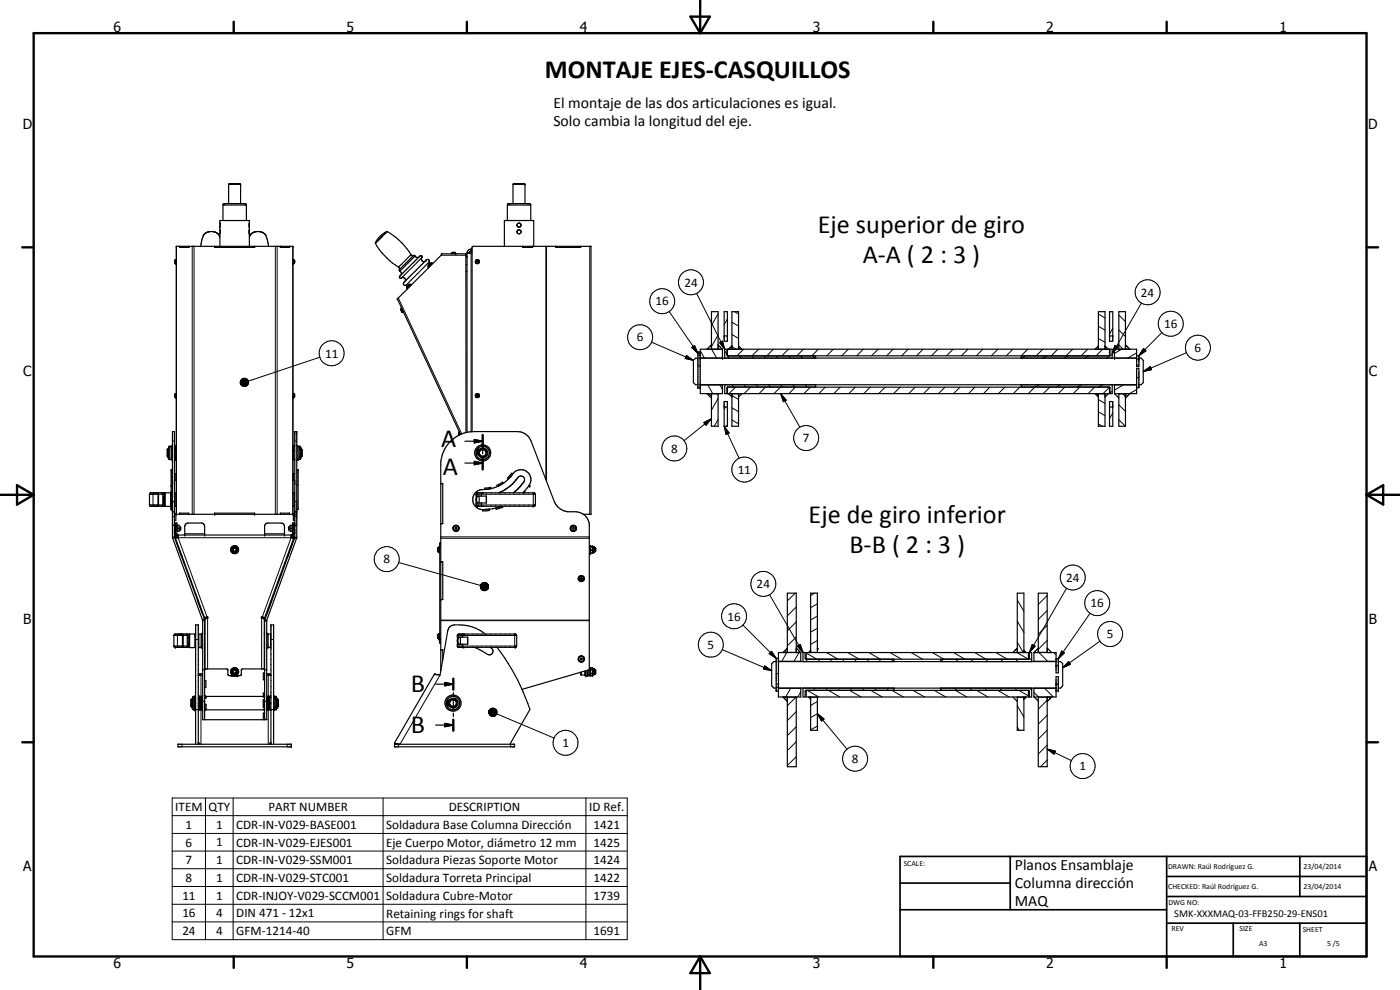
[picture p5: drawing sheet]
<svg xmlns="http://www.w3.org/2000/svg" width="420mm" height="297mm" viewBox="0 0 420 297" stroke-linecap="round" stroke-linejoin="round" font-family="sans-serif">
<g fill="none" stroke="#000" stroke-width=".35">
<path d="M68.6 55.3h3.6M68.6 55.3l.2-.2h3.2l.2 .2M68.6 55.3v5.8M72.2 55.3v5.8M154 55.3h3.6M154 55.3l.2-.2h3.2l.2 .2M154 55.3v5.8M157.6 55.3v5.8M52.7 77.9l-.3 .3v.6l.3 .2M52.9 77.9h-.2v1.2h.2M52.9 73.9h35v80.4h-35zM53.9 73.9v.3h2.8v-.3"/>
<path d="M64.4 73.9v.3h12v-.3M66 73.9v-7.7h8.8v7.7M66 71.2a2.34 2.34 0 0 0-2.2-1.7h-.8a2.66 2.66 0 0 0-2.4 2.4l-.3 2M66.9 66.2v-4.7l.4-.4h6.2l.4 .2v4.9M74.8 70.1h.1M74.8 68.1h.1M74.8 71.2l.4-.8 .7-.6a3.6 3.6 0 0 1 2.9-.1 2.46 2.46 0 0 1 1.4 2.2l.3 2M74.8 69h.1M84.1 73.9v.3h2.8v-.3M87.9 77.9h.2M88.1 77.9l.3 .3-.1 .8h-.2M88.1 77.9v1.2h-.2"/>
<path d="M88.1 77.9h-.2M124.1 76.7l-.6-.2a20.1 20.1 0 0 0-7.5-7 6.4 6.4 0 0 0-3.3 3.6 24.7 24.7 0 0 0 7.2 7.5v.2M124.1 76.7l-4.2 4.1M124.1 76.7h.1M124.1 76.7l.3-.1a1.06 1.06 0 0 0 1.2 .6M126.1 76.8l.1-.1a.5 .5 0 0 1 .5 .4 .5 .5 0 0 1-.2 .5 .72 .72 0 0 0 .3 .8 .72 .72 0 0 0 .7 0M126.1 76.8l-6.1 6M126.1 76.8h.1M128.9 79.2l-.1-.3a.66 .66 0 0 0 0-.7 .66 .66 0 0 0-.6-.3l-6.8 6.7a.56 .56 0 0 0-.3 .5 .56 .56 0 0 0 .3 .5l1.1 .1M129.7 79l-.5-.1-.3 .3-.4 .5 .1 .4M129.9 79.1l-.1-.1-1.2 1.2M132.5 76.2l-13.3 13.5 19 40.6"/>
<path d="M132.5 76.2h7.3l.1 53.6M132.5 76.2h.1M135.4 76.2h1.4M135.5 76.1l.2-.4h.8l.2 .4M139.8 76.5l.4 .5M140.2 75.9h1.5M140.2 75.9v53.8M141.4 74.8h.3M141.4 75.4h.3M141.4 74.8v.6M141.4 74.8l-.8 .2-.4 .9M141.4 75.4l-.4 .1-.3 .4"/>
<path d="M142.9 79a.63 .63 0 0 1 0-1 .63 .63 0 0 1 1 .4 .63 .63 0 0 1-.7 .7l-.2-.1M142.9 79h.1M143 79h.1M143.1 78.3h.2l.1 .4h-.2zM151.4 73.9v-7.7h8.8v7.7M152.3 66.2v-4.7l.4-.4h6.2l.3 .2 .1 4.9M155.4 67.1h.1M156.8 73.9v.3h3v-.3M166.7 73.9v.3h7.6v-.3M166.8 73.9v.3M174.2 73.9v.3M119.8 80.9v.3a.99 .99 0 0 1 .6 1.3"/>
<path d="M119.9 80.8l-.1 .1M120 82.8l-.1 .5 .2 .2a1.03 1.03 0 0 1 1.6 .4l-.1 .4M120 82.8h.1M120.5 92.6a.65 .65 0 0 0 .4 1M120.5 92.4l.5 1.2M120.9 93.6h.1M121 93.6l.1 .1M122.2 86.6h.1M122.2 86.6v.1M122.2 86.5v.1M122.2 85.9v.6M122.2 85.9h.1"/>
<path d="M122.7 85.4h.1M122.7 85.4l-.5 .5M122.8 85.4h.5M123.4 85.3l-1.2 1.2M123.4 85.3h.1M123.4 85.3l.1 .1M128.5 80.2h.1M128.5 80.2l.1 .1M139.8 81.4h.4M217.3 93.5h1v8.9h-1zM333 93.5h1v8.9h-1zM52.7 118.1v1.2h.2"/>
<path d="M52.7 118.1l-.3 .3v.6l.3 .3M52.7 118.1h.2M87.9 118.1l.5 .3v.6l-.3 .3M88.1 118.1v1.2h-.2M142.9 119.1a.6 .6 0 0 1-.1-.8 .6 .6 0 0 1 .8-.1 .63 .63 0 0 1 .2 .8 .63 .63 0 0 1-.8 .3M142.9 119.2h.1M142.9 119.2l.1 .1M143 119.2v.1M143.1 118.5l.4 .2-.1 .2h-.2zM143.4 118.1a.6 .6 0 0 0-.7 .4 .6 .6 0 0 0 .2 .7M143.5 118.2a.57 .57 0 0 1 .3 .8 .57 .57 0 0 1-.9 .1M209.5 107.4h-.7l-.7 .7v6.7l.7 .6h.7"/>
<path d="M209.5 109.8h.6M209.5 106h.6M209.5 106.6h.6M210.1 107.6h.1M210.1 115.3h.1M210.1 105.6h-.6v10.9h.6M210.2 107.4h130.9M210.2 115.5h130.9M212.2 118.1l1.3 1.4M213.5 118.1v9.8h2v-9.8M213.5 118.2h2M213.5 104.8v-11.3h2v11.3"/>
<path d="M213.5 103.5l-1.3 1.3M215.5 103.5l1.3 1.3M216.8 104.8h-6.6v13.3h6.6v-2.7M216.8 104.8v2.6M217.3 100.8h1M217.5 107.4v-2.6h.7v1.7l.3 .3h26.1l.2 .6M217.5 115.4v2.7h.7v-1.6l.2-.4M218.3 104.8h114.7v2h-114.7zM218.3 116.2h114.7v1.9h-114.7zM218.6 118.1l1.1 1M219.7 118.1v9.8h1.9v-9.8M219.7 118.2h1.9"/>
<path d="M219.7 104.8v-11.3h1.9v11.3M219.7 103.8l-1.1 1M221.6 103.8l1.1 1M222.7 118.1l-1.1 1M244.8 115.4l-.2 .7M306.4 107.4l.3-.6h26.1l.3-.3v-1.7h.7v2.6M306.4 115.4l.3 .7M328.6 118.1l1 1M329.6 118.1v9.8h2v-9.8M329.6 118.2h2M329.6 104.8v-11.3h2v11.3M329.6 103.8l-1 1"/>
<path d="M331.6 103.8l1 1M332.6 118.1l-1 1M333 100.8h1M333.8 115.4v2.7h-.7v-1.6l-.2-.4M334.5 104.8h6.6v5.2h.7v-3.3h-.7M334.5 104.8v2.6M334.5 115.4v2.7M334.5 118.1l1.3 1.3M335.8 118.1v9.8h2v-9.8M335.8 104.8v-11.3h2v11.3M335.8 118.2h2M335.8 103.5l-1.3 1.3"/>
<path d="M337.8 103.5l1.3 1.3M339.1 118.1l-1.3 1.4M341.1 107.6h.1M341.1 115.3h.1M341.1 116.3h.7v-5.7h-.7v7.5h-6.6M341.1 107.7h.7M341.1 113.4h.7M341.1 109.5h.7M341.8 107.4h.7l.6 .7v6.7l-.6 .6h-.7M50.4 134.7h.2M50.4 137.1h.2M50.4 134.7v2.4"/>
<path d="M50.4 134.7l-.2 .2v2l.2 .2M50.7 134.5h-.1v2.8h.1M51.4 133.9h-.7v4h.7M51.4 133.9v4M51.4 137.9l.4 .4M51.8 133.5l-.4 .4M52.4 136.9h.4l-.4 .2M52.4 134.8l.4 .2h-.4M52.4 133.5l.4 .4v4l-.4 .4M52.8 134.7h.1M52.8 137.1h.1M87.9 134.7h.1"/>
<path d="M87.9 137.1h.1M88 133.9h.5M88 133.9v4h.5M88 137.5l.5 .3M88.2 137.9l.3 .2M88.5 135.1l-.5 .2M88.5 133.6l-.5 .3M88.5 133.5l-.5 .4M89.1 133.5l.3 .4M89.4 133.9h.7v4h-.7M89.4 133.9v4M89.4 137.9l-.3 .4"/>
<path d="M90.1 134.5h.1M90.1 134.2h.1v3.2h-.1M90.2 134.7h.3M90.2 137.1h.3M90.5 134.7v2.4M90.5 134.7l.2 .2v2l-.2 .2M137.7 130.2h.1M137.7 129.7h.1M137.8 129.7v.1M137.8 129.8l-.2 .2 .2 .6M137.8 129.8l.3 .6M137.9 129.6l-.2 .1"/>
<path d="M139.5 132.4h5.4M139.5 138.9h5.4M141.7 129.5l.1-55.5 35.6-.1v80.4h-2.4M142.4 131.9l2.5 .5-2.5 .5zM142.4 138.4l2.5 .5-2.5 .5zM143.2 135.9l.2-.1 .1 .3zM143.4 135h.3v.3zM143.7 135.4a1.22 1.22 0 0 0 1 1.8 1.22 1.22 0 0 0 1.2-1.6 1.22 1.22 0 0 0-1.9-.5l-.3 .7M143.8 135.4l-.6-.1 .5-.6a2.48 2.48 0 0 1 2.2 .1 1.5 1.5 0 0 1-.2 2.3 1.5 1.5 0 0 1-2.2-.7l-.4-.2v-.6l.6 .2M144.9 130.5v3.8M144.9 135.1v1.1M144.9 137.1v3.7"/>
<path d="M217.3 120.5h1v7.4h-1zM217.3 122.1h1M333 120.5h1v7.4h-1zM333 122.1h1M47.2 147.9l.4 .2v3.6l-.3 .2M49.1 150.8h.2M49.1 149h.2M49.3 148.2l-.3-.3h-3.8l-.3 .3 .1 3.6 4.1 .1 .2-.3M49.3 148.8h-.2v2.1h.2M51.4 148.1l-.1-.2h-1.8l-.2 .2 .1 3.7 1.8 .1 .2-.2M51.4 145.9l.4 .2M51.4 151l.4 .4"/>
<path d="M51.4 152.4l.4 .4M51.4 148.8l.4 .3M51.7 152.8h-.3l.4 .4M51.8 153.5h.6M51.8 151.8h-.4l.4 .4M51.8 140.9h-.4v12l.4 .4M51.8 145.7h-.4l.4 .2M51.8 150h-.4l.4 .4M51.8 147.4h-.4l.4 .3M52.4 154.1h.4v2h-.4M52.4 142.1h.5M52.4 158.1h.3"/>
<path d="M52.4 158.9h.3M52.4 149.1h.1M52.4 150.7h.1M52.4 148.1h.1M52.8 142.1v2h-.4M52.9 147.9h-.4v4h.4M53.1 157.6h.7v1.8h-.7M53.1 157.9v1.3M53.1 159.1h.1M53.1 157.9h.1M53.2 158.5h.6M53.8 158.1h.3"/>
<path d="M53.8 158.9h.3M53.9 154.3v-.3h2.8v.3M54.1 158.1v.8M64.4 154.3v-.3h12v.3M84.1 154.3v-.3h2.8v.3M86.7 158.1h.4M86.7 158.9h.4M86.7 158.1v.8M87.1 158.5h.6M87.7 159.1h.1M87.7 157.9h.1M87.8 157.6h-.7v1.8h.7"/>
<path d="M87.8 157.9v1.3M87.9 147.9h.4v4h-.4M87.9 142.1h.6M88 142.1v2h.5M88.2 158.1h.3M88.2 158.9h.3M88.3 150.1h.2M88.3 148.1h.2M88.5 153.5h.6M88.5 154.1h-.5v2h.5M89.1 140.9h.3v12h-.3M132.3 145.1h.6v12h-.6"/>
<path d="M136.7 158.3l.4 .2v.2l-.5-.1zM143 148l17.3-.1 .4 .4v3.2l-.3 .4h-17.2l-.3-.4v-.6h3.1v-2.1h-3.1zM143.1 148.8l-.3 .9 .3 1.2M143.8 148.8v2.1M144.5 151.9h.7M145.4 146.5l1.9-.3 .1 .4-2 .3zM146 148.8v2.1M146.8 152.8l-1.9 .1M146.8 152.8l.1 .4-1 .1h-1v-.4M149.6 145.8l-1.5 .6-2.4 .5a3.1 3.1 0 0 0-3.8 2.5 3.1 3.1 0 0 0 3 3.5M150.8 151.9l.1 .3-2 .6-.1-.4 1.8-.5-3.8 .9M153.6 142l.3 .2-1.3 1.5-.3-.3z"/>
<path d="M153.8 145.2l-2.7 2-1.5 .7M153.8 145.2l1.1-1.3a1.52 1.52 0 0 1 1.6-1.1 1.12 1.12 0 0 1 .8 1.8l-1.9 2.1-1.4 1.2M153.9 142.2a3 3 0 0 1 4.1-.7 3 3 0 0 1 .8 4.2M153.9 142.2l-2.2 2.4-2.4 1.4-.2-.4 1.7-.9 .2 .3-1.1 .7M154.4 144.6l-.6 .6M158.8 145.7l-1.9 2.2 .4-.5 .3 .3-.1 .2M158.8 145.7l.3 .2-.2 .2-.3-.2zM171.9 158.3l.3-.1 .2 .3-.2 .2-.4-.1zM52.4 161.1v-31.6h-.6v31.8l9 24.9v29.7h19.2v-29.8l9.1-24.7v-31.9h-.6l-.1 31.9M52.4 161.1v.2M52.4 160.1h.3M52.4 161.3l9 24.8"/>
<path d="M52.5 161.1v.1M52.6 161.3l8.8 24 .9-.3 .1 .4-.9 .3M52.6 161.3h.6M52.7 160.1v-3.2h.4v3.4l.3 .2h34.1l.3-.4v-3.2h.4v3.2M52.7 160.1l.1 .4M52.8 160.5v.6h-.4M52.8 160.5l.7 .4M52.8 161.2l-.4 .1M53 161.2h.1M53 161.2l-.4 .1M53.2 163.1l1.3 3.8M53.3 161.3h.1"/>
<path d="M53.5 160.5v.8l-.5-.1M54.6 166.9h-.1M55.3 168.7l-.2 .1M55.4 160.5l.1-2.8 .3-.6 .7-.2 4.4 .1 .5 .9v2.6M56.7 172.5l-.2 .1M56.8 173h-.1M57.1 173.7l-.1 .1M57.4 174.4l-.2 .1M58.7 178.1l-.1 .1M69.7 164a1.21 1.21 0 0 1 1.7 .5 1.05 1.05 0 0 1-.6 1.4h-.2a.98 .98 0 0 1-1.1-.5 .98 .98 0 0 1 .1-1.1zM79.4 160.5v-2.8l.4-.6 .6-.2h4l.6 .2 .4 .8v2.6M82.1 178.2l.1 .1"/>
<path d="M83.4 174.5h.2M83.7 173.7l.2 .1M84 173h.2M84.1 172.6l.2 .1M85.5 168.8l.2 .1M86.2 167h.2M87.4 160.5v.8h.8M87.5 161.3h-.1M87.5 163.2l.2 .1M87.7 163.2l-1.4 3.8M87.7 161.3h.5M88 160.5v.8"/>
<path d="M88 160.5l-.6 .4M88.2 160.1l-.2 .4M88.2 160.1h.3M88.2 161.3l-8.8 24h-.1M88.3 161.2v.1M88.4 161.4l-9 25M88.5 161.2h-.5l.4 .2M131.8 164.2l-.5 .4 .1 .9 .4 .2M132 164h-.2v1.9h.2M132.3 168.6h.6v11.3h-.6M132.3 162.9h-.3v30.1h.3M173.7 173.5v.1"/>
<path d="M173.7 173.4v.2M174.1 173a.74 .74 0 0 1 1 .2 .74 .74 0 0 1-.3 1.1 .74 .74 0 0 1-1-.5l-.1-.2M174.1 172.9l-.4 .5M174.1 173l-.3 .3M174.2 173.6l.1 .1M174.3 173.7v.2M174.3 173.7h.4M174.5 172.9l.5 .2 .2 .4M174.7 173.8l-.1-.4h-.3v.5M174.7 173.8l-.4 .1M174.7 173.5v.3M176.9 163.7h.3v2.4h-.3"/>
<path d="M177.2 165.8l.1 .2M177.2 164.8v.5M177.2 165.7l.1 .3M177.2 163.9l.7 .1M177.3 164l-.1 .3M177.3 164h-.1M177.3 166h.5M177.3 165.1h.5M177.8 164v1.1M177.8 165.1v.9M177.9 164h-.6M177.9 164h.1"/>
<path d="M177.9 163.9l.1 .1M178 164h.4v1.8h-.4M178 164v1.8M178 165.8l-.2 .2M178.4 164.3h.2M178.4 165.5h.2M178.6 164.3v1.2M54.5 190.2l.4 .3v3.4l-.3 .3M54.9 190.4v.1M56.4 193.2h.3M56.4 191.3h.3M56.7 190.5l-.4-.3h-3.7l-.4 .5v3.1l.2 .4h4.1l.2-.2"/>
<path d="M56.7 191.2h-.3v2.1h.3M58.7 190.3l-1.9-.1-.1 .2 .1 3.8h1.9M59.4 180l-.1 .1 1.5 3.7M59.5 191.4h.1M59.5 193h.1M60.4 190.2h-.8v4h.8M60.4 190.2v4M60.4 194.2l.4 .4M60.8 189.9l-.4 .3M61.4 198.2h.1M61.4 188.3h.1M61.4 186.2h.1"/>
<path d="M61.4 190l.1 .1M61.5 185.7v15h6.5l.4 .3 .1 1.6 .3 .1 3.5-.1 .1-1.6 .4-.3h6.5v-15M61.5 185.7h.1M61.5 194.4h-.1M61.5 185.3l.2 .3-.4 .1 .1 30.2M79.2 185.6l.1 .1M79.3 185.7h.1M79.3 185.3l-.8-.3-.1 .4 .8 .2M79.3 190.3h.1M79.3 190.1v.1M79.3 193.4h.1M79.3 193.3h.1"/>
<path d="M79.3 194.4h.1M79.3 196h.1M79.3 198h.1M79.3 189.9h.1M79.3 185.8h.2M79.3 185.3l-.1 .3M79.4 185.8v30.1M80 189.9l.4 .3M80.4 190.2h.8v4h-.8M80.4 190.2v4M80.4 194.2l-.4 .4M81.4 180.1l.2 .1"/>
<path d="M81.5 180.2l-1.3 3.7h-.2M131.8 190.2l-.5 .3 .1 1 .4 .2M132 190h-.2v1.8h.2M132.3 194.9h.6v3.1M137.3 190.4l.4-.2h16.9l.5 .5v3.1l-.3 .4h-17.3l-.3-.4v-.5h3.2v-2.1h-3.2zM137.5 191.2l-.3 .9 .3 1.2M138.2 191.2v2.1M138.9 194.2h.7M140.3 191.2v2.1M142.4 194.2l3.8 2.1a1.15 1.15 0 0 0 1.7-.5 1.15 1.15 0 0 0-.8-1.6M145.7 190.2a12.1 12.1 0 0 0-10.3-2.4l-.6 .4-.4 .9-2.3 13.4-1.7-.3-12 20.7 .4 .3M149.2 194.2a64.4 64.4 0 0 1 9.8 18.7l-6 10.4"/>
<path d="M174.3 197.5h.3v.5h-.3zM232.9 198.5h-.6l-.7 .6v6.7l.7 .7h.6M233.6 198.4h6.7M233.6 198.6h.1M233.6 197.5h-.7v9.9h.7M233.7 198.5h83.2M236.3 195.7h2.7M236.3 195.8v-17.8h2.7v17.8M236.3 194.5l-1.3 1.3M239 194.5l1.3 1.3M240.3 195.8h-6.7v13.3h6.7v-2.6M240.3 195.8v2.7"/>
<path d="M241 198.5v-2.7h.6v1.7l.2 .3h67l.1-.2v-1.8h.7v2.7M242 197.8v-2h66.6v2M243.3 195.7h2M243.3 195.8v-17.8h2v17.8M243.3 195.1l-.7 .7M245.3 194.5l.3 .2h-.3M268.1 197.8l.2 .7M282.5 197.8l-.2 .7M305.3 195.7h2M305.3 195.8v-17.8h2v17.8M305.3 194.5l-1.4 1.3M307.3 195.1l.7 .7"/>
<path d="M310.3 195.8h6.6v6.1h.7v-4.2h-.7M310.3 195.8v2.7M310.3 198.4h6.6M311.6 195.8v-17.8h2.7v17.8M311.6 195.7h2.7M311.6 194.5l-1.3 1.3M314.3 194.5l1.3 1.3M316.9 198.6h.1M316.9 199.6h.7M317.6 198.5h.7l.6 .6v6.7l-.6 .7h-.7M57.5 212.1h.2M57.5 209.8v2.3"/>
<path d="M57.5 209.8l-.2 .1v2.1l.2 .1M57.5 209.8h.2M57.9 209.5h-.2v2.9h.2M58.3 209h-.4v4h.4M58.3 209v4M58.3 213l.4 .4M58.7 212.9h.8M58.7 208.5l-.4 .5M59.5 202.6h1.3M59.5 208.5l.4 .5v4M59.5 211.8h.4l-.4 .1M59.5 209.6l.4 .2"/>
<path d="M59.9 212.1h.2M59.9 212.9l-.4 .4M60.1 209h.2v4h-.2zM60.1 209.8h-.6M60.3 209.5h.1M60.4 212.3l-.1 .2M60.6 209h-.2v4h.2M60.6 209v4M60.6 213l.2 .1M60.8 202.2l-1.3 .1M60.8 201h.6M60.8 210.4h.6"/>
<path d="M60.8 208.7l-.2 .3M61.4 209.5h.4M61.4 209.2l.4 .3M61.4 204.3h.4v1.9h-.4M61.4 211.4l.4-.1v1.6l-.4 .5M61.4 208.5l.4 .5M61.4 200.2h.1M61.8 209h17.6M61.8 213h17.6M61.8 209v.5M69.2 202.7h2.4M69.4 200.9a1.21 1.21 0 0 1 1.6-.4 1.21 1.21 0 0 1 .4 1.6"/>
<path d="M69.4 200.9a1.23 1.23 0 0 0 .9 1.8M69.4 200.9a1.15 1.15 0 0 1 2 .1v1.1M69.4 200.9v1.2l.3 .1a1.07 1.07 0 0 0 1.7-.1M71.4 202.1l-.8 .6M79 213l.4 .3M79.4 201h.6M79.4 201.9h-.4v2.1h.4M79.4 210.4h.6M79.4 215.9h.6M79.4 207.9h-.4v1.1l.4-.5M79.4 209.7l-.4 .2v2.4l.4 .3M79.4 214h-.4v1.9"/>
<path d="M80 202.2l1.3 .1M80 202.6h1.3M80 208.7l.2 .3M80.2 209h.2v4h-.2M80.2 209v4M80.2 213l-.2 .1M80.4 212.3l.1 .2M80.4 209.5h.1M80.5 209h.2v4h-.2zM80.5 209.5h.1M80.7 212.1h.2M80.7 209.8h.2"/>
<path d="M81.1 213l.2 .1M81.3 212.9h.8M81.3 208.5l-.4 .5v4h.4l-.4-.4M81.3 210.9h-.4M81.3 208.9l-.4 .4h.4M82.1 208.5l.4 .5M82.5 209h.4v4h-.4M82.5 213l-.4 .4M82.5 209v4M82.9 209.5h.2v2.9h-.2M82.9 212.3h.2M83.1 212.1h.2"/>
<path d="M83.1 209.8h.2M83.3 209.8v2.3M83.3 209.8l.2 .1v2.1l-.2 .1M130.8 205.3h5.2M130.8 217.6h5.2M132.3 201.3v-62.6a10 10 0 0 1 10-9.2h13a4.4 4.4 0 0 1 4.1 2.8l7 18.2a5 5 0 0 0 3.9 3h2.3a4.2 4.2 0 0 1 4.3 3.7v45.5M133.5 204.8l2.5 .5-2.5 .5zM133.5 217l2.5 .6-2.5 .5zM134.3 210.3l.6-.2a1.43 1.43 0 0 1 2.1-.2 1.43 1.43 0 0 1 0 2.1 1.43 1.43 0 0 1-2.1-.2h-.3l-.4-.4-.1-.3h.7v-.3h-.7zM134.4 211.2l.3 .1-.1 .3-.3-.2zM134.4 210.4h.3l-.1 .3-.3-.2zM136 203.6v3.3"/>
<path d="M136 207.8v1.1M136 209.7v3.4M136 214v1M136 215.9v3.3M174.3 201.7l.1 .8M174.4 202.5h1.1M174.4 202.5h.1M175.5 201.3v1.4h.3M175.8 201.2v1.6l.7-.1M176.5 201v1.7M176.9 201l-20.2 5.8M176.9 200.3h.3v2.4h-.7"/>
<path d="M177.2 202.4l.1 .3M177.2 200.8v.4M177.2 201.8v.4M177.2 202.5l.1 .2M177.3 202.7h.5M177.3 200.4l-.1 .1M177.3 200.4l-.1 .3M177.3 200.9h.5M177.3 202.1h.5M177.3 200.4h.5M177.8 200.4v.5M177.8 200.9v1.2"/>
<path d="M177.8 202.1l.1 .1M177.8 200.4l.2 .3M177.9 202.2h.1M177.9 202.2l-.1 .5M178 200.7h.4v1.7h-.4M178 200.7v1.7M178 202.4l-.2 .3M178.4 200.9h.2M178.4 202.1h.2M178.6 200.9v1.2M232.9 202.1h.7M232.9 205.2h.7"/>
<path d="M232.9 206.2h.7M233.6 206.5h83.3M233.6 206.3h.1M235 209.1l1.3 1.4M236.3 209.1v20.9h2.7v-20.9M236.3 209.2h2.7M241 206.5v2.6h.6v-1.7l.2-.3h67l.1 .2v1.8h.7v-2.6M242 207.1v2h66.6v-2M242.6 209.1l.7 .7M243.3 209.2h2M243.3 209.1v10h2v-10M268.3 206.5l-.2 .6"/>
<path d="M282.3 206.5l.2 .6M304 209.1l1.3 1.3M305.3 209.2h2M305.3 209.1v10h2v-10M308 209.1l-.7 .7M310.3 206.5v2.6h6.6v-6.1h.7v4.3h-.7M310.4 209.1l1.2 1.3M311.6 209.1v20.9h2.7v-20.9M311.6 209.2h2.7M315.6 209.1l-1.3 1.4M316.9 206.3h.1M316.9 205.3h.7"/>
<path d="M53.4 223.3h34v.8h-34zM58.7 223.3v-35.8h.8v35.8M59.5 222.7l.6 .6M81.3 223.3v-35.8h.8v35.8M81.3 222.7l-.6 .6M118.4 223.3h36v.8h-36zM118.8 223.2l.7 .1M118.8 223.2l.2 .1M119.9 223.3h.1"/>
<circle cx="143.3" cy="78.5" r=".56"/>
<circle cx="155.8" cy="67.6" r=".62"/>
<circle cx="155.8" cy="69.6" r=".61"/>
<circle cx="144.8" cy="135.9" r="2.01"/>
<circle cx="144.8" cy="135.9" r="1"/>
<circle cx="144.9" cy="135.9" r="2.4"/>
<circle cx="136.9" cy="158.5" r=".76"/>
<circle cx="136.9" cy="158.5" r=".94"/>
<circle cx="172.1" cy="158.5" r=".94"/>
<circle cx="172.1" cy="158.5" r=".77"/>
<circle cx="70.4" cy="164.9" r=".89"/>
<circle cx="70.4" cy="164.9" r=".47"/>
<circle cx="70.4" cy="164.9" r=".6"/>
<circle cx="70.4" cy="164.9" r="1.2"/>
<circle cx="174.5" cy="173.6" r=".91"/>
<circle cx="174.5" cy="197.7" r=".79"/>
<circle cx="174.5" cy="197.7" r=".94"/>
<circle cx="70.4" cy="201.5" r=".9"/>
<circle cx="70.4" cy="201.5" r=".61"/>
<circle cx="70.4" cy="201.5" r=".48"/>
<circle cx="135.9" cy="210.9" r="2.41"/>
<circle cx="136" cy="210.9" r="2"/>
<circle cx="136" cy="211" r="1.01"/>
<circle cx="136" cy="211" r="1.2"/>
</g>
<g fill="none" stroke="#000" stroke-width=".3">
<path d="M52.7 79h.1M52.7 77.9v1.1M52.9 73.9v80.4M57.7 73.9v80.4M58.2 73.9v80.4M61 70.8a2.91 2.91 0 0 1 4.9 0M66.9 61.5h7M75 70.8a2.91 2.91 0 0 1 4.8 0M82.6 73.9v80.4M83.2 73.9v80.4M87.9 73.9v80.4M88.1 79h.1"/>
<path d="M88.1 77.9v1.1M112.7 72.8v.1M112.7 72.8h.1M116 69.5h.1M116 69.5l-3.3 3.3M116.2 69.5l-3.5 3.6M116.2 69.5h.1M123.3 76.4l-3.7 3.8M124.5 76.8l-4.5 4.6M124.5 76.8h.1M126.6 77.3l-6.1 6.1M128.8 78.6l-7 7"/>
<path d="M129.6 79l-1 1.1M129.6 79h.1M132.4 76.6h7.4M135.5 76h1.2M136.7 76h.1M139.8 79.4h.4M139.8 77.2h.4M141.4 75.9v53.6M143.1 78.3h.3l.1 .3-.4 .1zM152.3 61.5h7M163.8 73.9v70M164 73.9v70.5"/>
<path d="M177 73.9v80.4M119.5 89.4l19.1 40.8M120.4 92.6l.5 1M120.5 83.4h.1M120.9 93.6h.1M122.2 86.4h.1M123.3 85.4h.1M123.3 85.4l-1.1 1M200.8 93.5l8.7 12.5M209.1 88.1l8.4 16.7M215.5 94.1l-2 3.6M218.3 95.7l-1 1.7"/>
<path d="M219.7 96.7l1.9 1.1M220.5 93.5l1.1 .7M329.6 97.9l2 1.2M329.6 94.2l2 1.2M333.2 93.5l-.2 .4M334 98.5l-1 1.7M335.8 99l2 2M335.8 94.5l2 2M342.5 90.9l-8.7 15.2M348.7 99.8l-6.9 6.9M52.7 119.3h.1M52.7 118.1v1.2"/>
<path d="M72.1 114.6l.1 .5zM72.1 114.9l.1 .2zM72.2 115.1l.3 .5zM72.2 115.1l.5 .6zM72.2 115.1l.7 .8zM72.2 115.1l1 .9zM72.2 115.1l1.2 .9zM72.2 115.1l1.5 .9h-.3zM72.2 115.1l1.7 .7-.2 .2zM72.2 115.1l2 .6-.3 .1zM72.2 115.1l2.2 .4-.2 .2zM72.2 115.1l2.3 .2-.1 .2z"/>
<path d="M72.2 115.1l2.4-.1-.1 .3zM72.2 115.1l2.4-.4v.3zM72.2 115.1l2.4-.6v.2zM72.2 115.1l2.3-.9 .1 .3zM72.2 115.1l2.2-1.1 .1 .2zM72.2 115.1l2-1.3 .2 .2zM72.2 115.1l1.7-1.5 .3 .2zM72.2 114.3v.8zM72.2 115.1h2.4M72.3 114.1l-.1 1zM72.5 113.9l.2-.2-.5 1.4zM72.5 113.9l-.3 1.2z"/>
<path d="M72.7 113.7l.2-.1-.7 1.5zM72.9 113.6l.3-.1-1 1.6zM73.2 113.5h.2l-1.2 1.6zM73.4 113.5h.3l-1.5 1.6zM73.7 113.5l.2 .1-1.7 1.5zM88.1 119.3h.1M88.1 118.1v1.2M96 107.2l-21.5 7.1M195.5 102.7l12.6 5.4M206 106.7l2.1 1.4-2.5-.5zM207.6 104.3l.8-.6 1.1 2.3zM210.2 105.3l1.2 2.1"/>
<path d="M210.2 118l.1 .1M212.3 118.1l1.2 .7M212.4 115.5l1.5 2.6M213.1 103.9l.4 .2M213.6 104.8l1.5 2.6M215.5 119.5l-2 3.6M215.5 100.5l-2 3.5M215.5 103.8l.7 .3M215.9 102.8l.9-.5 .7 2.5zM216.1 115.5l.7 1.3M217.5 118l.1 .1M217.5 105.3l.7 1.1"/>
<path d="M218.3 106.8l.5 .6M219.7 104l1.2 .8M219.7 100.4l1.9 1.1M219.7 118.7l1.9 1.1M219.7 103.8l-1.4 1.4M219.7 115.4l.4 .7M220.8 116.2l-2.1 2M222 106.8l.4 .6M222.2 104.3l-.6 .5M223.2 104.8l-2 2M223.4 115.4l.4 .7M225.2 116.2l-1.9 1.9"/>
<path d="M225.7 106.8l.4 .6M227 115.4l.4 .7M227.7 104.8l-2 2M229.4 106.8l.4 .6M229.7 116.2l-1.9 1.9M230.7 115.4l.4 .7M232.1 104.8l-1.9 2M233 106.8l.4 .6M234.2 116.2l-1.9 1.9M234.3 118.1l1.7 2-.9 .4zM234.3 118.1l5.8 10.1M234.4 115.4l.4 .7"/>
<path d="M236.6 104.8l-2 2M236.7 106.8l.4 .6M238 115.4l.4 .7M238.7 116.2l-1.9 1.9M240.4 106.8l.3 .6M241.1 104.8l-2 2M241.7 115.4l.4 .7M243.2 116.2l-2 1.9M244 106.8l.4 .6M245.6 104.8l-2 2M247.7 116.2l-2 1.9M250.1 104.8l-2 2"/>
<path d="M252.2 116.2l-2 1.9M254.6 104.8l-2 2M256.7 116.2l-2 1.9M259.1 104.8l-2 2M261.2 116.2l-2 1.9M263.6 104.8l-2 2M265.7 116.2l-2 1.9M268 104.8l-1.9 2M270.2 116.2l-2 1.9M272.5 104.8l-1.9 2M274.6 116.2l-1.9 1.9M277 104.8l-1.9 2"/>
<path d="M279.1 116.2l-2 1.9M281.5 104.8l-1.9 2M283.6 116.2l-2 1.9M286 104.8l-2 2M288.1 116.2l-1.9 1.9M290.5 104.8l-2 2M292.6 116.2l-2 1.9M295 104.8l-2 2M297.1 116.2l-2 1.9M299.5 104.8l-2 2M301.6 116.2l-2 1.9M304 104.8l-2 2"/>
<path d="M306.1 116.2l-2 1.9M307.8 106.8l-1.2 .6M308.4 104.8l-1.9 2M310.5 116.2l-1.9 1.9M311.8 115.4l-1.1 .7M313 104.8l-2 2M314.1 106.8l-1.1 .6M315 116.2l-1.9 1.9M317.4 104.8l-1.9 2M318.2 115.4l-1.2 .7M319.6 116.2l-2 1.9M320.5 106.8l-1.2 .6"/>
<path d="M321.9 104.8l-2 2M324.1 116.2l-2 1.9M324.5 115.4l-1.1 .7M326.4 104.8l-2 2M326.8 106.8l-1.1 .6M328.5 116.2l-2 1.9M329.6 119.9l2 1.1M329.6 101.6l2 1.1M329.6 118.1l-.5 .5M330.9 115.4l-1.2 .7M330.9 104.8l-1.9 2M331.8 103.9l-.2 .2"/>
<path d="M333 116.2l-2 1.9M333.8 117.4l-.7 .4M333.8 106.4l-1.8 1M334.6 103.7l.9 .5-1.7 1.9zM335.8 103.5l1.2 1.3M336.6 104.8l-2.1 1.2M337 118.2l.8 .8M337.1 115.5l-2.6 1.6M337.8 103.8l.6 .3M337.8 118.4l.6 .4M341.1 116.9l-2.1 1.2M341.1 105.9l-2.7 1.5"/>
<path d="M343.1 111.5l2.1-1.5 .4 .9zM343.2 104.6l.7 .7-2.1 1.4zM356.1 105.8l-13 5.7M51.8 132.3h.6M88.5 132.3h.6M90.1 134.4h.1M137.8 129.8l.3 .6M211.2 126.8l2.3-1.2-1.6 2zM213.5 125.6l-8.2 6.6M215.5 125.9l-1.1 2M217.3 127.9l1.5 2-.9 .4zM217.3 127.9l4.5 9.6"/>
<path d="M217.7 122.1l-.4 .7M218.3 127.4l-.3 .5M219.7 126l1.9 1.2M219.7 122.3l1.9 1.2M329.6 127.2l1.2 .7M329.6 123.6l2 1.1M334 123.9l-1 1.7M335.8 125.9l1.9 2M335.8 121.5l2 1.9M44.9 148.3h.1M44.9 151.5h.1M44.9 148.3h4.4"/>
<path d="M44.9 151.5h4.4M46.3 147.9l-.4 .3v3.4l.4 .3M47 147.9l.4 .4v3.2l-.3 .4M47.2 147.9l.3 .2M47.5 148.1h.1M47.5 148.1l.1 .2M47.6 148.3h.1M47.6 151.5h.1M47.6 151.5l-.2 .3-.4 .1M47.6 148.3v3.2M48.5 147.9l.3 .4v3.2l-.3 .4M49.3 148.3h.1"/>
<path d="M49.3 151.5h.1M49.6 147.9h.1M49.6 147.9v4M51.2 147.9h.1M51.2 147.9v4M51.4 145.7h.4M51.8 150.5h.6M51.8 154.9h.6M51.8 157.6h.6M52.7 158.9h.4M87.8 158.9h.4M88.5 150.5h.6"/>
<path d="M88.5 154.9h.6M88.5 157.6h.6M88.5 154.4h.6M89.1 145.7h.3M142.9 148.3h17.8M142.9 151.5h17.8M143.4 148.8l-.4 .9 .4 1.2M144.5 150.9l.1 1M144.6 147.9l-.1 .9M144.6 151.9h.1M144.6 147.9h.1M160 151.9h.1"/>
<path d="M160 147.9v4M160 147.9h.1M51.8 161.1h.6M52.4 161.3l-.6 .2M52.7 160.1h.4M55.4 160.1h6M79.4 160.1h6M87.8 160.1h.4M88.4 161.4l.6 .2M88.5 161.2h.6M119.7 168.8l24.5 6.8M131.7 164.2h.1"/>
<path d="M131.7 164.2v1.5M132 164.1h.3M132.3 161.1h44.6M132.3 161.5h44.6M144.1 175.8l2.5 .5-2.5-.2zM144.1 176.1l2.5 .2h-2.4zM144.1 176.2h2.5M144.2 176.3h2.4l-2.3 .3zM144.2 176.4h2.4M144.2 175.5l2.4 .8-2.5-.5zM144.3 176.6l2.3-.3-2.2 .5zM144.3 175.3l2.3 1-2.4-.8z"/>
<path d="M144.4 176.8l2.2-.5-2 .7zM144.5 175.1l.2-.2 1.9 1.4zM144.5 175.1l2.1 1.2-2.3-1zM144.6 177l2-.7-1.7 .8zM144.7 174.9l.3-.1 1.6 1.5zM144.9 177.1l1.7-.8-1.5 .9zM145 174.8h.2l1.4 1.5zM145.1 177.2l1.5-.9-1.2 .9zM145.2 174.8h.3l1.1 1.5zM145.4 177.2l1.2-.9zM145.5 174.8h.3l.8 1.5zM145.6 177.2l1-.9z"/>
<path d="M145.8 174.8l.8 1.5zM146 174.9l.3 .2 .3 1.2zM146.3 175.1l.3 1.2zM146.4 175.3l.2 1zM146.5 175.6l.1 .7zM146.6 175.8v.5zM146.6 176.3l-.7 .8zM146.6 176.3l-.5 .7zM146.6 176.3l-.3 .5zM146.6 176.3l-.1 .3zM178.4 164.5h.3M178.4 165.4h.3"/>
<path d="M231 178.4l10 17.4M238.7 178l-2.4 2.3M244.5 178l-1.2 .7M314.3 178.7l-2.7 2.7M320.1 176.5l-11.2 19.3M52.2 190.7h4.5M52.2 193.8h4.5M53.7 190.2l-.5 .5v3.1l.5 .4M54.4 190.2l.1 .1M54.5 190.2l.4 .3v3.5l-.5 .2M54.5 190.3l.2 .4v3.1l-.2 .4M54.9 190.7h.1"/>
<path d="M54.9 193.8h.1M55.9 190.2l.3 .3v3.5l-.3 .2M56.7 190.7h.1M56.7 193.8h.1M56.9 190.2h.1M56.9 190.2v4.1M58.5 190.2h.1M58.5 190.2v4.1M58.7 191.9h.8M60.8 186.2h.6M61.4 185.8l-.6 .3M62.1 185.1l-8.6-23.8h33.9l-8.7 23.8"/>
<path d="M62.3 185.4v15.3M78.5 185.4v15.3M79.4 186.4h.6M79.5 185.9l.5 .2M81.3 191.9h.8M131.7 191.7h.1M131.7 190.2v1.5M132 191.8h.3M132.3 186.2h44.6M132.3 186.1h44.6M137.2 190.7h17.9M137.2 193.8h17.9"/>
<path d="M137.7 191.2l-.3 .9 .3 1.2M138.9 193.3l.1 .9M138.9 190.3v.9M139 194.2h.1M154.3 190.2v4M216.7 194.9l14.9 6.4M223 187.5l9.9 10M229.5 199.8l2.1 1.5-2.5-.6zM230.8 196.1l.8-.7 1.3 2.1zM231.6 195.4l1.3 2.1-2.1-1.4zM235.7 195.1l.3 .7M236.1 195.8l-1.5 2.6"/>
<path d="M239 195.6l-.2 .1M239 191.1l-2.7 2.7M239 186.6l-2.7 2.7M239 182.1l-2.7 2.7M239.3 193.9l.9-.5 .8 2.4zM239.6 195.1l.4 .7M239.8 195.8l-1.5 2.6M242 196l3.1 1.8M242.3 197.8l-.4 .7M243.3 195.3l-.3 .2M245.3 192.2l-2 1.1M245.3 188.5l-2 1.2"/>
<path d="M245.3 184.8l-2 1.2M245.3 181.2l-2 1.1M245.4 194.6l-.1 .1M245.9 197.8l-.3 .7M248.1 195.8l3.4 2M249.6 197.8l-.4 .7M253.3 197.8l-.4 .7M254.4 195.8l3.4 2M257 197.8l-.4 .7M260.6 197.8l-.3 .7M260.8 195.8l3.4 2M264.3 197.8l-.4 .7"/>
<path d="M267.1 195.8l3.4 2M268 197.8l-.4 .7M273.5 195.8l3.4 2M279.8 195.8l3.4 2M282.4 197.9l.6 .6M286.2 195.8l3.4 2M286.8 197.8l.7 .7M291.3 197.8l.7 .7M292.5 195.8l3.4 2M295.8 197.8l.7 .7M298.9 195.8l3.4 2M300.3 197.8l.7 .7"/>
<path d="M304.8 197.8l.7 .7M305.2 195.8l3.4 2M305.3 192.7l1.8 3M305.3 186.4l2 3.4M305.3 180l2 3.4M305.3 194.7l-.7 .4M307.6 195.5l-.3 .2M308.9 197.4l.7 .7M309.8 193.4l.8 .5-1.7 1.9zM310.6 195.5l.2 .3M311.8 195.8l2.6 2.6M314.3 192.2l-2.7 2.6"/>
<path d="M314.3 187.6l-2.7 2.7M314.3 183.2l-2.7 2.6M314.3 195.5l.1 .3M316.3 195.8l.6 .7M318.6 195.3l.8 .6-1.8 1.8zM320.7 198.5l.6 .8-2.4 1.1zM327.1 184l-9.5 13.7M330.1 192.4l-11.2 8M60.3 202.2v6.8M60.3 213v10.3M69.2 202.7l.5 .1M69.7 202.8h1.5"/>
<path d="M69.7 202.7v.1M71.2 202.8h.1M71.2 202.7v.1M71.6 202.7l-.4 .1M80.5 202.2v6.8M80.5 213v10.3M132.1 202.5l-12.1 20.8M146.8 213.2l-.1 .6zM146.8 213.2l-.1 .8zM146.8 213.2v1.1zM146.8 213.2l.2 1.3zM146.8 213.2l.3 1.5z"/>
<path d="M146.8 213.2l.6 1.6-.3-.1zM146.8 213.2l.8 1.7-.2-.1zM146.8 213.2l1.1 1.8-.3-.1zM146.8 213.2l1.4 1.7-.3 .1zM146.8 213.2l1.7 1.7h-.3zM146.8 213.2l1.9 1.6-.2 .1zM146.8 213.2l2.1 1.3-.2 .3zM146.8 213.2l2.2 1.1-.1 .2zM146.8 213.2l2.3 .9-.1 .2zM146.8 213.2l2.4 .6-.1 .3zM146.8 213.2l2.4 .3v.3zM146.8 213.2l2.3 .1 .1 .2z"/>
<path d="M146.8 213.2l2.2-.2 .1 .3zM146.8 213.2l2-.3 .2 .1zM146.8 213.2l1.8-.6 .2 .3zM146.8 213.2l1.6-.6h.2zM146.8 213.2l1.3-.7 .3 .1zM146.8 213.2l1.3-.7zM146.8 213.2l1-.7zM146.8 213.4h2.4M146.8 213.1h2.3M146.9 213l-.1 .2zM147.1 212.8l.2-.2-.5 .6zM147.1 212.8l-.3 .4z"/>
<path d="M147.3 212.6l.3-.1-.8 .7zM149.1 214.2l17.2 7.2M174.4 201.6v.9M176.3 201.1v1.7M176.5 201.1h.4M176.5 202.3h.4M176.5 201.6h-.7M178.4 201h.3M178.4 202h.3M235.3 209.1l.4 .7M237.3 206.5l-1.5 2.6M238.9 209.2l-2.6 2.6"/>
<path d="M239 218.1l-2.7 2.6M239 213.5l-2.7 2.7M240.3 207.6l-.9 1.5M242.3 207.1l3.4 2M243.3 209.3l-.3 .2M244.6 206.5l-.3 .6M245.3 214.1l2 1.6-.8 .7zM245.3 217.8l-2 1.2M245.3 214.2l-2 1.1M245.3 210.5l-2 1.2M245.3 214.1l8.9 10.7M248.3 206.5l-.4 .6"/>
<path d="M248.6 207.1l3.5 2M252 206.5l-.4 .6M255 207.1l3.4 2M255.6 206.5l-.3 .6M259.3 206.5l-.4 .6M261.3 207.1l3.5 2M263 206.5l-.4 .6M266.6 206.5l-.3 .6M267.7 207.1l3.4 2M274 207.1l3.5 2M280.4 207.1l3.4 2M282.3 206.7l.4 .4"/>
<path d="M286.5 206.5l.7 .6M286.7 207.1l3.5 2M291 206.5l.7 .6M293.1 207.1l3.4 2M295.5 206.5l.7 .6M299.4 207.1l3.5 2M300 206.5l.6 .6M304.5 206.5l.6 .6M305.3 218.1l.6 1M305.3 211.8l2 3.4M305.8 207.1l2.8 1.7M307.6 209.5l-.3 .2"/>
<path d="M309 206.5l.6 .6M310.3 207.8l1.3 1.3M313.5 206.5l2.6 2.6M314.3 219.1l-2.7 2.6M314.3 214.6l-2.7 2.7M314.3 210.1l-2.7 2.7M314.8 209.1l.3 .6M51.7 239.4h136.5v42.5h-136.5zM54.6 223.3v.8M61.7 239.4v42.5M70 239.4v42.5M86.2 223.3v.8"/>
<path d="M115 239.4v42.5M119.6 223.3v.8M153.2 223.3v.8M175.8 239.4v42.5M239 227l-2.7 2.7M239 222.5l-2.7 2.7M314.3 224.7l2.5 .7-.5 .9zM314.3 228l-2 2M314.3 223.6l-2.7 2.6M314.3 224.7l7.3 3.5M51.7 244.7h136.5M51.7 250.1h136.5"/>
<path d="M51.7 255.4h136.5M51.7 260.6h136.5M51.7 266h136.5M51.7 271.3h136.5M51.7 276.6h136.5"/>
<circle cx="198.7" cy="90.4" r="3.8"/>
<circle cx="207.4" cy="84.7" r="3.8"/>
<circle cx="344.4" cy="87.7" r="3.7"/>
<circle cx="351.4" cy="97.1" r="3.8"/>
<circle cx="99.5" cy="106" r="3.7"/>
<circle cx="143.3" cy="118.7" r=".28"/>
<circle cx="192.1" cy="101.2" r="3.7"/>
<circle cx="359.5" cy="104.3" r="3.8"/>
<circle cx="202.3" cy="134.6" r="3.7"/>
<circle cx="241.9" cy="131.4" r="3.8"/>
<circle cx="223.4" cy="140.9" r="3.8"/>
<circle cx="116.1" cy="167.8" r="3.8"/>
<circle cx="229.1" cy="175.2" r="3.8"/>
<circle cx="321.9" cy="173.3" r="3.7"/>
<circle cx="213.3" cy="193.4" r="3.8"/>
<circle cx="220.3" cy="184.9" r="3.8"/>
<circle cx="329.3" cy="180.9" r="3.8"/>
<circle cx="333.1" cy="190.2" r="3.8"/>
<circle cx="169.7" cy="222.9" r="3.8"/>
<circle cx="256.6" cy="227.6" r="3.7"/>
<circle cx="324.9" cy="229.8" r="3.7"/>
</g>
<g fill="#000">
<circle cx="72.2" cy="55.3" r=".18"/>
<circle cx="157.6" cy="55.3" r=".18"/>
<circle cx="52.4" cy="78.2" r=".18"/>
<circle cx="52.7" cy="77.9" r=".18"/>
<circle cx="52.7" cy="79" r=".18"/>
<circle cx="52.9" cy="73.9" r=".18"/>
<circle cx="53.9" cy="73.9" r=".18"/>
<circle cx="56.7" cy="73.9" r=".18"/>
<circle cx="64.4" cy="73.9" r=".18"/>
<circle cx="66" cy="67" r=".18"/>
<circle cx="67.3" cy="61.1" r=".18"/>
<circle cx="74.8" cy="67" r=".18"/>
<circle cx="74.8" cy="69" r=".18"/>
<circle cx="74.8" cy="70.1" r=".18"/>
<circle cx="74.8" cy="68.2" r=".18"/>
<circle cx="76.4" cy="73.9" r=".18"/>
<circle cx="84.1" cy="73.9" r=".18"/>
<circle cx="86.9" cy="73.9" r=".18"/>
<circle cx="87.9" cy="73.9" r=".18"/>
<circle cx="88.1" cy="77.9" r=".18"/>
<circle cx="88.4" cy="78.2" r=".18"/>
<circle cx="127.9" cy="78" r=".18"/>
<circle cx="129.1" cy="79" r=".18"/>
<circle cx="136.8" cy="76.1" r=".18"/>
<circle cx="139.8" cy="76.2" r=".18"/>
<circle cx="141.4" cy="74.8" r=".18"/>
<circle cx="141.4" cy="75.4" r=".18"/>
<circle cx="152.7" cy="61.1" r=".18"/>
<circle cx="156.8" cy="73.9" r=".18"/>
<circle cx="119.2" cy="89.7" r=".18"/>
<circle cx="120.4" cy="92.5" r=".18"/>
<circle cx="120.6" cy="93.5" r=".18"/>
<circle cx="52.7" cy="119.3" r=".18"/>
<circle cx="52.7" cy="118.1" r=".18"/>
<circle cx="88.1" cy="119.3" r=".18"/>
<circle cx="88.1" cy="118.1" r=".18"/>
<circle cx="210.2" cy="115.5" r=".18"/>
<circle cx="210.2" cy="107.4" r=".18"/>
<circle cx="215.5" cy="118.2" r=".18"/>
<circle cx="216.8" cy="115.5" r=".18"/>
<circle cx="216.8" cy="107.4" r=".18"/>
<circle cx="334.5" cy="115.5" r=".18"/>
<circle cx="334.5" cy="107.4" r=".18"/>
<circle cx="335.8" cy="118.2" r=".18"/>
<circle cx="335.8" cy="104.8" r=".18"/>
<circle cx="341.1" cy="107.7" r=".18"/>
<circle cx="341.8" cy="107.7" r=".18"/>
<circle cx="341.8" cy="106.7" r=".18"/>
<circle cx="50.4" cy="137.1" r=".18"/>
<circle cx="50.6" cy="137.3" r=".18"/>
<circle cx="50.6" cy="134.5" r=".18"/>
<circle cx="50.7" cy="133.9" r=".18"/>
<circle cx="51.4" cy="133.9" r=".18"/>
<circle cx="52.8" cy="133.9" r=".18"/>
<circle cx="52.8" cy="137.9" r=".18"/>
<circle cx="88" cy="133.9" r=".18"/>
<circle cx="89.4" cy="133.9" r=".18"/>
<circle cx="89.4" cy="137.9" r=".18"/>
<circle cx="90.1" cy="134.7" r=".18"/>
<circle cx="90.1" cy="134.2" r=".18"/>
<circle cx="90.1" cy="133.9" r=".18"/>
<circle cx="90.1" cy="137" r=".18"/>
<circle cx="90.2" cy="134.2" r=".18"/>
<circle cx="90.5" cy="137.1" r=".18"/>
<circle cx="137.7" cy="130.2" r=".18"/>
<circle cx="49.3" cy="148.8" r=".18"/>
<circle cx="49.3" cy="150.9" r=".18"/>
<circle cx="49.3" cy="148.1" r=".18"/>
<circle cx="51.8" cy="153.5" r=".18"/>
<circle cx="52.4" cy="145.1" r=".18"/>
<circle cx="52.4" cy="157.1" r=".18"/>
<circle cx="52.4" cy="153.5" r=".18"/>
<circle cx="52.9" cy="154.3" r=".18"/>
<circle cx="54.1" cy="158.9" r=".18"/>
<circle cx="64.4" cy="154.3" r=".18"/>
<circle cx="76.4" cy="154.3" r=".18"/>
<circle cx="86.7" cy="158.9" r=".18"/>
<circle cx="87.9" cy="154.3" r=".18"/>
<circle cx="88.5" cy="153.5" r=".18"/>
<circle cx="88.5" cy="145.1" r=".18"/>
<circle cx="88.5" cy="157.1" r=".18"/>
<circle cx="89.1" cy="153.5" r=".18"/>
<circle cx="132.3" cy="145.1" r=".18"/>
<circle cx="132.3" cy="157.1" r=".18"/>
<circle cx="143.3" cy="147.9" r=".18"/>
<circle cx="143.3" cy="151.9" r=".18"/>
<circle cx="55.4" cy="160.5" r=".18"/>
<circle cx="61.4" cy="160.5" r=".18"/>
<circle cx="79.4" cy="160.5" r=".18"/>
<circle cx="85.4" cy="160.5" r=".18"/>
<circle cx="87.8" cy="161.2" r=".18"/>
<circle cx="131.3" cy="164.6" r=".18"/>
<circle cx="132.3" cy="179.9" r=".18"/>
<circle cx="132.3" cy="168.6" r=".18"/>
<circle cx="177.2" cy="163.7" r=".18"/>
<circle cx="177.2" cy="166.1" r=".18"/>
<circle cx="177.2" cy="164" r=".18"/>
<circle cx="177.3" cy="163.9" r=".18"/>
<circle cx="177.3" cy="164" r=".18"/>
<circle cx="177.9" cy="163.9" r=".18"/>
<circle cx="178.6" cy="164.3" r=".18"/>
<circle cx="178.8" cy="164.5" r=".18"/>
<circle cx="52.6" cy="190.2" r=".18"/>
<circle cx="52.6" cy="194.2" r=".18"/>
<circle cx="56.7" cy="191.2" r=".18"/>
<circle cx="56.7" cy="193.3" r=".18"/>
<circle cx="59.6" cy="194.2" r=".18"/>
<circle cx="60.4" cy="194.2" r=".18"/>
<circle cx="61.4" cy="185.3" r=".18"/>
<circle cx="79.4" cy="185.3" r=".18"/>
<circle cx="80.4" cy="194.2" r=".18"/>
<circle cx="81.2" cy="194.2" r=".18"/>
<circle cx="131.3" cy="191.3" r=".18"/>
<circle cx="131.8" cy="191.8" r=".18"/>
<circle cx="132.3" cy="194.9" r=".18"/>
<circle cx="154.6" cy="190.2" r=".18"/>
<circle cx="154.6" cy="194.2" r=".18"/>
<circle cx="316.9" cy="199.6" r=".18"/>
<circle cx="317.6" cy="199.6" r=".18"/>
<circle cx="57.5" cy="212.1" r=".18"/>
<circle cx="57.9" cy="209" r=".18"/>
<circle cx="58.3" cy="209" r=".18"/>
<circle cx="58.3" cy="213" r=".18"/>
<circle cx="59.9" cy="209" r=".18"/>
<circle cx="60.1" cy="209" r=".18"/>
<circle cx="60.3" cy="209" r=".18"/>
<circle cx="60.4" cy="209" r=".18"/>
<circle cx="60.6" cy="209" r=".18"/>
<circle cx="61.8" cy="209" r=".18"/>
<circle cx="79" cy="209" r=".18"/>
<circle cx="79.3" cy="200.7" r=".18"/>
<circle cx="80.2" cy="209" r=".18"/>
<circle cx="80.4" cy="209" r=".18"/>
<circle cx="80.5" cy="209" r=".18"/>
<circle cx="80.7" cy="209" r=".18"/>
<circle cx="80.9" cy="209" r=".18"/>
<circle cx="82.5" cy="209" r=".18"/>
<circle cx="82.9" cy="212.1" r=".18"/>
<circle cx="82.9" cy="209" r=".18"/>
<circle cx="82.9" cy="209.8" r=".18"/>
<circle cx="82.9" cy="212.3" r=".18"/>
<circle cx="83.1" cy="212.3" r=".18"/>
<circle cx="83.3" cy="212.1" r=".18"/>
<circle cx="130.4" cy="202.2" r=".18"/>
<circle cx="175.8" cy="202.8" r=".18"/>
<circle cx="177.3" cy="202.7" r=".18"/>
<circle cx="177.8" cy="202.7" r=".18"/>
<circle cx="178" cy="200.7" r=".18"/>
<circle cx="178.4" cy="200.7" r=".18"/>
<circle cx="178.6" cy="202.1" r=".18"/>
<circle cx="178.8" cy="202" r=".18"/>
<circle cx="316.9" cy="205.3" r=".18"/>
<circle cx="316.9" cy="207.3" r=".18"/>
<circle cx="317.6" cy="205.3" r=".18"/>
<circle cx="317.6" cy="207.3" r=".18"/>
<circle cx="87.4" cy="224.1" r=".18"/>
<circle cx="87.4" cy="223.3" r=".18"/>
</g>
<g fill="none" stroke="#000" stroke-width=".71">
<path d="M10.1 9.9h400v277.1h-400zM70.1 6.5v3.4M140.1 6.5v3.4M207.2 5h5.8l-2.9 4.9zM210.1 0v9.9M280.1 6.5v3.4M350.1 6.5v3.4M6.7 74.2h3.4M410.1 74.2h3.5M144.9 130.5v3.8M144.9 137.1v3.7M.1 148.5h10"/>
<path d="M5.1 145.6l5 2.9-5 2.9zM410.1 148.5h10M410.1 148.5l5-2.9v5.8zM136 203.6v3.3M136 215.9v3.3M6.7 222.7h3.4M410.1 222.7h3.5M70.1 287v3.4M140.1 287v3.4M210.1 287v10M210.1 287l2.9 5h-5.8zM280.1 287v3.4"/>
<path d="M350.1 287v3.4"/>
</g>
<path d="M270.1 257h140v30h-140zM303.2 257v16M350.1 257v30M390.1 257v12M270.1 265h33.1M270.1 273h80M350.1 277h60M350.1 269h60M350.1 263h60M370.1 277v10M390.1 277v10" fill="none" stroke="#000" stroke-width=".51"/>
<g fill="#000">
<path d="M72.2 115.1l.3 .5zM72.2 115.1l.5 .6zM72.2 115.1l.7 .8zM72.2 115.1l1 .9zM72.2 115.1l1.2 .9zM72.2 115.1l1.5 .9h-.3zM72.2 115.1l1.7 .7-.2 .2zM72.2 115.1l2 .6-.3 .1zM72.2 115.1l2.2 .4-.2 .2zM72.2 115.1l2.4-.6v.2zM72.2 115.1l2.3-.9 .1 .3zM72.2 115.1l2.2-1.1 .1 .2z"/>
<path d="M72.2 115.1l2-1.3 .2 .2zM72.2 115.1l1.7-1.5 .3 .2zM73.7 113.5l.2 .1-1.7 1.5zM73.4 113.5h.3l-1.5 1.6zM73.2 113.5h.2l-1.2 1.6zM72.9 113.6l.3-.1-1 1.6zM72.7 113.7l.2-.1-.7 1.5zM72.5 113.9l.2-.2-.5 1.4zM72.5 113.9l-.3 1.2zM72.3 114.1l-.1 1zM72.2 114.3v.8zM72.1 114.6l.1 .5z"/>
<path d="M72.1 114.9l.1 .2zM206 106.7l2.1 1.4-2.5-.5zM207.6 104.3l.8-.6 1.1 2.3zM215.9 102.8l.9-.5 .7 2.5zM334.6 103.7l.9 .5-1.7 1.9zM343.2 104.6l.7 .7-2.1 1.4zM343.1 111.5l2.1-1.5 .4 .9zM142.4 131.9l2.5 .5-2.5 .5zM142.4 138.4l2.5 .5-2.5 .5zM211.2 126.8l2.3-1.2-1.6 2zM217.3 127.9l1.5 2-.9 .4zM234.3 118.1l1.7 2-.9 .4z"/>
<path d="M146.6 175.8v.5zM146.5 175.6l.1 .7zM146.4 175.3l.2 1zM146.3 175.1l.3 1.2zM146 174.9l.3 .2 .3 1.2zM145.8 174.8l.8 1.5zM145.5 174.8h.3l.8 1.5zM145.2 174.8h.3l1.1 1.5zM145 174.8h.2l1.4 1.5zM144.7 174.9l.3-.1 1.6 1.5zM144.5 175.1l.2-.2 1.9 1.4zM144.5 175.1l2.1 1.2-2.3-1z"/>
<path d="M144.3 175.3l2.3 1-2.4-.8zM144.2 175.5l2.4 .8-2.5-.5zM144.1 175.8l2.5 .5-2.5-.2zM144.3 176.6l2.3-.3-2.2 .5zM144.4 176.8l2.2-.5-2 .7zM144.6 177l2-.7-1.7 .8zM144.9 177.1l1.7-.8-1.5 .9zM145.1 177.2l1.5-.9-1.2 .9zM145.4 177.2l1.2-.9zM145.6 177.2l1-.9zM146.6 176.3l-.7 .8zM146.6 176.3l-.5 .7z"/>
<path d="M146.6 176.3l-.3 .5zM146.6 176.3l-.1 .3zM231.6 195.4l1.3 2.1-2.1-1.4zM239.3 193.9l.9-.5 .8 2.4zM309.8 193.4l.8 .5-1.7 1.9zM318.6 195.3l.8 .6-1.8 1.8zM320.7 198.5l.6 .8-2.4 1.1zM133.5 204.8l2.5 .5-2.5 .5zM133.5 217l2.5 .6-2.5 .5zM146.8 213.2l-.1 .6zM146.8 213.2l-.1 .8zM146.8 213.2v1.1z"/>
<path d="M146.8 213.2l.2 1.3zM146.8 213.2l.3 1.5zM146.8 213.2l.6 1.6-.3-.1zM146.8 213.2l.8 1.7-.2-.1zM146.8 213.2l1.1 1.8-.3-.1zM146.8 213.2l1.4 1.7-.3 .1zM146.8 213.2l1.7 1.7h-.3zM146.8 213.2l1.9 1.6-.2 .1zM146.8 213.2l2.1 1.3-.2 .3zM146.8 213.2l2.2 1.1-.1 .2zM146.8 213.2l2.3 .9-.1 .2zM146.8 213.2l2.4 .6-.1 .3z"/>
<path d="M146.8 213.2l2.4 .3v.3zM146.8 213.2l1.8-.6 .2 .3zM146.8 213.2l1.6-.6h.2zM146.8 213.2l1.3-.7 .3 .1zM146.8 213.2l1.3-.7zM146.8 213.2l1-.7zM147.3 212.6l.3-.1-.8 .7zM147.1 212.8l.2-.2-.5 .6zM147.1 212.8l-.3 .4zM146.9 213l-.1 .2zM229.5 199.8l2.1 1.5-2.5-.6zM245.3 214.1l2 1.6-.8 .7z"/>
<path d="M314.3 224.7l2.5 .7-.5 .9z"/>
</g>
<path d="M72.2 115.3h2.3M72.2 114.9h2.4M146.8 213h2.2" fill="none" stroke="#000" stroke-width=".38"/>
<g font-size="7.9">
<text x="163.5" y="23.5">MONTAJE EJES-CASQUILLOS</text>
<text x="245.4" y="69.9">Eje superior de giro</text>
<text x="258.9" y="78.9">A-A ( 2 : 3 )</text>
<text x="132.4" y="134">A</text>
<text x="132.9" y="142.5">A</text>
<text x="242.7" y="156.9">Eje de giro inferior</text>
<text x="255" y="165.9">B-B ( 2 : 3 )</text>
<text x="123.3" y="207.8">B</text>
<text x="123.3" y="220">B</text>
</g>
<g font-size="4.7">
<text x="166.1" y="32.3">El montaje de las dos articulaciones es igual.</text>
<text x="166.1" y="37.7">Solo cambia la longitud del eje.</text>
<text x="304.6" y="261">Planos Ensamblaje</text>
<text x="304.6" y="266.4">Columna dirección</text>
<text x="304.6" y="271.8">MAQ</text>
</g>
<g font-size="4.2">
<text x="34" y="9.6">6</text>
<text x="104" y="9.6">5</text>
<text x="174" y="9.6">4</text>
<text x="244" y="9.6">3</text>
<text x="314" y="9.6">2</text>
<text x="384" y="9.6">1</text>
<text x="6.8" y="38.7">D</text>
<text x="410.6" y="38.7">D</text>
<text x="7" y="112.9">C</text>
<text x="410.8" y="112.9">C</text>
<text x="7" y="187.1">B</text>
<text x="410.8" y="187.1">B</text>
<text x="7" y="261.4">A</text>
<text x="410.8" y="261.4">A</text>
<text x="34" y="290.4">6</text>
<text x="104" y="290.4">5</text>
<text x="174" y="290.4">4</text>
<text x="244" y="290.4">3</text>
<text x="314" y="290.4">2</text>
<text x="384" y="290.4">1</text>
</g>
<g font-size="3.9">
<text x="205.4" y="86">24</text>
<text x="342.4" y="89">24</text>
<text x="196.8" y="91.7">16</text>
<text x="349.4" y="98.4">16</text>
<text x="97.6" y="107.3">11</text>
<text x="191.1" y="102.4">6</text>
<text x="358.5" y="105.6">6</text>
<text x="201.4" y="135.8">8</text>
<text x="240.9" y="132.7">7</text>
<text x="221.4" y="142.2">11</text>
<text x="115.1" y="169">8</text>
<text x="227.1" y="176.5">24</text>
<text x="320" y="174.5">24</text>
<text x="327.3" y="182.2">16</text>
<text x="218.3" y="186.2">16</text>
<text x="332.2" y="191.5">5</text>
<text x="212.3" y="194.7">5</text>
<text x="168.8" y="224.2">1</text>
<text x="255.6" y="228.9">8</text>
<text x="323.9" y="231.1">1</text>
<text x="52.6" y="243.3">ITEM</text>
<text x="62.6" y="243.3">QTY</text>
<text x="80.5" y="243.3">PART NUMBER</text>
<text x="134.7" y="243.3">DESCRIPTION</text>
<text x="176.8" y="243.5">ID Ref.</text>
<text x="55.7" y="248.7">1</text>
<text x="64.8" y="248.7">1</text>
<text x="70.9" y="248.7">CDR-IN-V029-BASE001</text>
<text x="115.9" y="248.8">Soldadura Base Columna Dirección</text>
<text x="178.1" y="248.7">1421</text>
<text x="55.7" y="254">6</text>
<text x="64.8" y="254">1</text>
<text x="70.9" y="254">CDR-IN-V029-EJES001</text>
<text x="115.9" y="254">Eje Cuerpo Motor, diámetro 12 mm</text>
<text x="178.1" y="254">1425</text>
<text x="55.7" y="259.2">7</text>
<text x="64.8" y="259.3">1</text>
<text x="70.9" y="259.3">CDR-IN-V029-SSM001</text>
<text x="115.9" y="259.4">Soldadura Piezas Soporte Motor</text>
<text x="178.1" y="259.3">1424</text>
<text x="54.7" y="269.9">11</text>
<text x="55.7" y="264.6">8</text>
<text x="64.8" y="264.6">1</text>
<text x="64.8" y="269.9">1</text>
<text x="70.9" y="264.6">CDR-IN-V029-STC001</text>
<text x="70.9" y="269.9">CDR-INJOY-V029-SCCM001</text>
<text x="115.9" y="264.7">Soldadura Torreta Principal</text>
<text x="178.1" y="264.6">1422</text>
<text x="178.1" y="269.9">1739</text>
<text x="54.7" y="275.3">16</text>
<text x="64.8" y="275.2">4</text>
<text x="70.9" y="275.3">DIN 471 - 12x1</text>
<text x="115.9" y="275.3">Retaining rings for shaft</text>
<text x="115.9" y="270">Soldadura Cubre-Motor</text>
<text x="54.7" y="280.5">24</text>
<text x="64.8" y="280.5">4</text>
<text x="70.9" y="280.5">GFM-1214-40</text>
<text x="115.9" y="280.5">GFM</text>
<text x="178.1" y="280.5">1691</text>
</g>
<text font-size="3.1" x="352.4" y="275.1">SMK-XXXMAQ-03-FFB250-29-ENS01</text>
<g font-size="2.4">
<text x="271.2" y="259.7">SCALE:</text>
<text x="350.6" y="260.8">DRAWN: Raúl Rodríguez G.</text>
<text x="391.2" y="260.6">23/04/2014</text>
<text x="350.6" y="266.9">CHECKED: Raúl Rodríguez G.</text>
<text x="391.2" y="266.7">23/04/2014</text>
<text x="350.6" y="271.4">DWG NO:</text>
<text x="351.6" y="279.3">REV</text>
<text x="372" y="279.4">SIZE</text>
<text x="391" y="279.6">SHEET</text>
<text x="377.9" y="283.8">A3</text>
<text x="398.3" y="283.8">5 /5</text>
</g>
</svg>
